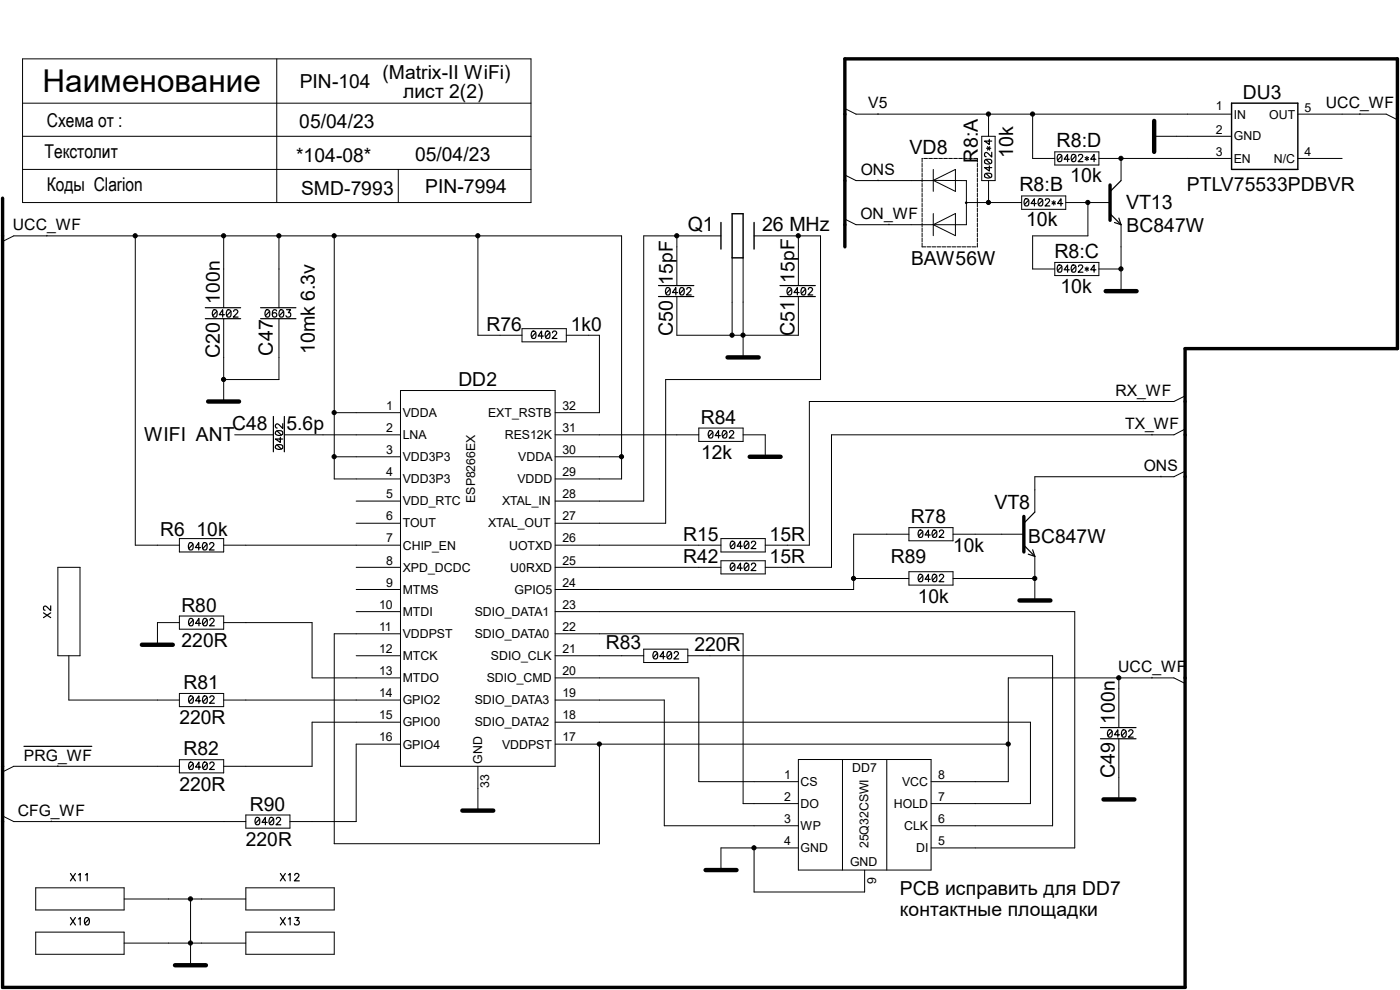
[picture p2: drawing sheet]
<svg xmlns="http://www.w3.org/2000/svg" width="297mm" height="210mm" viewBox="0 0 297 210" stroke-linecap="round" stroke-linejoin="round" font-family="sans-serif">
<g fill="none" stroke="#000" stroke-width=".21">
<path d="M4.8 12.5h107.8v30.5h-107.8zM58.7 12.5v30.5M4.8 28.9h107.8M4.8 35.9h107.8M4.8 21.9h107.8M84.5 35.9v7.1M179.2 37.1l2.4 1.2h16.4M179.2 23l2.4 1.2h79.7M186.3 24.1v.1M186.3 38.2v.1M198 38.3h7v9.4h-23.4l-2.4-1.2M198 35.9v4.7"/>
<path d="M198 38.3l4.7-2.4v4.7zM208.3 28.9h2.8v9.4h-2.8zM209.7 24.2v4.7M209.7 38.3v4.7M219.1 24.2v9.4h4.7M223.8 32.2h9.3v2.8h-9.3zM233.1 33.6h28.2M237.8 33.6v4.7M244.9 28.9h16.4M275.3 24.2h18.8l2.4 1.2M275.3 33.6h9.4M288.5 24.1v.1"/>
<path d="M.6 51.2l2.3-1.2h129v51.6h-14.1M9.9 49.9v.1M28.7 50v65.7h9.4M47.5 50v15.3M59.2 50v15.3M70.9 50v51.6h14.1M101.4 50v21.1h9.3M143.6 50v10.6M153 50h-16.4v56.3h-18.8M155.3 54.7v16.4M157.6 54.7v21.1M160 50h14.1v30.5h-32.9v30.5h-23.4"/>
<path d="M169.4 50v10.6M188.6 47.5v.2M198 45.3v4.7M198 47.7l4.7-2.4v4.7zM205 43h11.7M216.7 41.6h9.4v2.8h-9.4zM223.8 55.7h9.3v2.8h-9.3zM226.1 43h9.4M230.8 43v7h-11.7v7.1h4.7M233.1 57.1h4.7M237.8 47.7v14.1M47.5 67.6v17.6"/>
<path d="M59.2 67.6v12.9h-11.7M110.7 69.7h9.4v2.8h-9.4zM120.1 71.1h7.1v16.4h-9.4M143.6 62.9v8.2h25.8v-8.2M49.8 92.2h8.2M60.3 92.2h24.7M70.9 96.9h14.1M70.9 87.5h14.1M85 82.8h32.8v79.8h-32.8zM117.8 92.2h30.5M117.8 96.9h14.1M148.3 90.8h9.3v2.8h-9.3z"/>
<path d="M157.6 92.2h4.7v4.7M242.5 85.1v.1M244.4 92.1v.1M251.4 99.9l-2.4 1.2h-29.5v7.5M251.4 91l-2.4 1.2h-72.6v28.2h-14.1M251.4 84l-2.4 1.2h-77.3v30.5h-9.4M38.1 114.3h9.4v2.8h-9.4zM47.5 115.7h37.5M75.6 106.3h9.4M75.6 111h9.4M117.8 115.7h35.2M153 114.3h9.3v2.8h-9.3z"/>
<path d="M153 119h9.3v2.8h-9.3zM192.8 113.3h-11.7v11.8h-63.3M192.8 111.9h9.4v2.8h-9.4zM202.2 113.3h15M219.5 118v9.4M246.3 101v.1M12.3 120.4h4.7v18.7h-4.7zM14.6 139.1v9.4h23.5M38.1 130.7h9.4v2.8h-9.4zM38.1 132.1h-4.7v4.7M47.5 132.1h18.7v11.7h18.8M75.6 120.4h9.4"/>
<path d="M75.6 139.1h9.4M75.6 125.1h9.4M75.6 129.8h9.4M85 134.5h-14.1v44.5h56.3v-21.1M117.8 134.5h39.8v36h11.8M117.8 129.8h110.2v50.1h-30.5M117.8 120.4h35.2M117.8 139.1h18.8M136.6 137.7h9.3v2.8h-9.3zM145.9 139.1h77.4v36.1h-25.8M181.1 122.7h11.7M192.8 121.3h9.4v2.8h-9.4z"/>
<path d="M202.2 122.7h17.3M38.1 147.1h9.4v2.8h-9.4zM47.5 148.5h37.5M85 153.2h-18.8v9.4h-18.7M85 157.9h-9.4v16.4h-14.1M117.8 148.5h23.1v26.7h28.5M117.8 143.8h30.5v22h21.1M117.8 153.2h100.8v17.3h-21.1M117.8 157.9h96.1M237.4 143.8v10.5M237.4 156.7v12.9M244.4 143.7v.1"/>
<path d="M251.4 145l-2.4-1.2h-35.1v22h-16.4M.6 173.1l2.3 1.2h49.3M10.9 174.2v.1M12.3 162.4v.2M38.1 162.6h-35.2l-2.3 1.1M38.1 161.2h9.4v2.8h-9.4zM52.2 172.9h9.3v2.8h-9.3zM101.4 162.6v9.4M160 179.9v9.3h23.4v-4.6M169.4 161.1h28.1v23.5h-28.1zM169.4 179.9h-16.4v4.7M178.7 161.1v23.5"/>
<path d="M188.1 161.1v23.5M7.6 188.3h18.7v4.7h-18.7zM7.6 197.7h18.7v4.7h-18.7zM26.3 190.7h25.9M40.4 190.7v14.1M52.2 188.3h18.7v4.7h-18.7zM52.2 197.7h18.7v4.7h-18.7zM26.3 200.1h25.9"/>
<circle cx="205" cy="43" r=".17"/>
</g>
<g fill="#000" stroke="#000" stroke-width=".21">
<circle cx="209.7" cy="24.2" r=".44"/>
<circle cx="219.1" cy="24.2" r=".44"/>
<circle cx="237.8" cy="33.6" r=".44"/>
<circle cx="28.7" cy="50" r=".44"/>
<circle cx="47.4" cy="50" r=".44"/>
<circle cx="59.2" cy="50" r=".44"/>
<circle cx="70.9" cy="50" r=".44"/>
<circle cx="101.4" cy="50" r=".44"/>
<circle cx="143.6" cy="50" r=".44"/>
<circle cx="169.4" cy="50" r=".44"/>
<circle cx="209.7" cy="42.9" r=".44"/>
<circle cx="230.8" cy="42.9" r=".44"/>
<circle cx="237.8" cy="57" r=".44"/>
<circle cx="155.3" cy="71.1" r=".44"/>
<circle cx="157.6" cy="71.1" r=".44"/>
<circle cx="47.4" cy="80.5" r=".44"/>
<circle cx="70.9" cy="96.9" r=".44"/>
<circle cx="70.9" cy="87.5" r=".44"/>
<circle cx="131.8" cy="96.9" r=".44"/>
<circle cx="181.1" cy="122.7" r=".44"/>
<circle cx="219.5" cy="122.7" r=".44"/>
<circle cx="127.1" cy="157.8" r=".44"/>
<circle cx="213.9" cy="157.8" r=".44"/>
<circle cx="237.3" cy="143.8" r=".44"/>
<circle cx="160" cy="179.9" r=".44"/>
<circle cx="40.4" cy="190.7" r=".44"/>
<circle cx="40.4" cy="200" r=".44"/>
</g>
<path d="M235.5 39.2v7.5M.6 42v167.5h250.8v-135.5h45.1v-61.5h-117.3v39.9M217.2 109.6v7.5" fill="none" stroke="#000" stroke-width=".72"/>
<path d="M244.9 25.7v6.5M154.3 75.8h6.7M234.6 61.8h6.5M44.2 85.2h6.5M159 96.9h6.6M30.1 136.8h6.6M216.3 127.4h6.5M98.1 172h6.5M234.1 169.6h6.6M149.7 184.6h6.6M37.1 204.8h6.6" fill="none" stroke="#000" stroke-width=".93"/>
<g fill="none" stroke="#000" stroke-width=".25">
<path d="M208.9 37l.6-.3a.63 .63 0 0 1 .9 .6 .89 .89 0 0 1-1.5 0zM208.9 34l.6-.2a.63 .63 0 0 1 .9 .6 .89 .89 0 0 1-1.5 0zM209.2 36.8l.9 .9M209.2 33.8l.9 .9M209.3 31.5h.9M209.5 31.1l.5 .7M209.9 35.2v1.1l-1-.7h1.5M209.9 29.5v1.1l-1-.7h1.5M210 31.1l-.5 .7M210.4 32.3v1l-1.1-1-.4 .3v.5l.3 .1M224.5 32.8a.58 .58 0 0 1 .8 .3v.3a.63 .63 0 0 1-.6 .9 1.01 1.01 0 0 1-.2-1.5zM225.3 33.1l-.9 .9"/>
<path d="M226.9 33.8h-1.1l.7-1v1.5M227.5 32.8a.58 .58 0 0 1 .7 .3l.1 .3a.63 .63 0 0 1-.6 .9 1.01 1.01 0 0 1-.2-1.5zM228.2 33.1l-.9 .9M228.8 33.1l.1-.3h.5l.3 .4-1 1.1h1M230.2 33.4l.7 .5M230.6 33.2v.9M230.9 33.4l-.7 .5M232.5 33.8h-1.1l.7-1v1.5M237.8 38.3l-2.3 2.3M217.5 42.2a.58 .58 0 0 1 .7 .3l.1 .3a.63 .63 0 0 1-.6 .9 1.01 1.01 0 0 1-.2-1.5zM218.2 42.5l-.9 .9M219.8 43.2h-1.1l.8-1v1.5"/>
<path d="M220.4 42.2a.58 .58 0 0 1 .8 .3v.3a.63 .63 0 0 1-.6 .9 1.01 1.01 0 0 1-.2-1.5zM221.2 42.5l-.9 .9M221.8 42.5l.1-.3h.5l.3 .4-1 1.1h1M223.2 42.8l.7 .5M223.6 42.6v.9M223.9 42.8l-.7 .5M224.5 56.3a.58 .58 0 0 1 .8 .2v.4a.63 .63 0 0 1-.6 .8 1.01 1.01 0 0 1-.2-1.4zM225.3 56.5l-.9 .9M225.5 43.2h-1.1l.7-1v1.5M226.9 57.2h-1.1l.7-1v1.5M227.5 56.3a.58 .58 0 0 1 .7 .2l.1 .4a.63 .63 0 0 1-.6 .8 1.01 1.01 0 0 1-.2-1.4zM228.2 56.5l-.9 .9"/>
<path d="M228.8 56.6l.1-.3 .5-.1 .3 .4-1 1.1h1M230.2 56.9l.7 .4M230.6 56.6v.9M230.9 56.9l-.7 .4M232.5 57.2h-1.1l.7-1v1.5M235.5 45.3l2.3 2.4M236.4 47.2l1.4 .5M237.4 46.3l.4 1.4M43.6 67.6h7.5M43.6 65.3h7.5M45.3 65.8l.3-.1a.93 .93 0 0 1 0 1.6h-.1a1.01 1.01 0 0 1-.2-1.5zM46 66l-.9 1"/>
<path d="M47.6 66.8h-1.1l.7-1.1v1.6M48.2 65.8l.4-.1a.93 .93 0 0 1 0 1.6h-.2a1.01 1.01 0 0 1-.2-1.5zM49 66l-.9 1M49.6 66.1l.1-.3 .5-.1 .3 .5-1 1.1h1M55.3 67.6h7.5M55.3 65.3h7.5M56.4 65.8l.4-.1a.93 .93 0 0 1 0 1.6h-.2a1.01 1.01 0 0 1-.2-1.5zM57.2 66l-.9 1M58.7 66a.44 .44 0 0 0-.7-.2l-.2 .2v1.1a.47 .47 0 0 0 .8 .1 .47 .47 0 0 0-.1-.8 .47 .47 0 0 0-.7 .4M59.4 65.8l.4-.1a.93 .93 0 0 1 0 1.6h-.2a1.01 1.01 0 0 1-.2-1.5zM60.2 66l-.9 1M60.8 65.7h.8l-.4 .6a.52 .52 0 0 1 .5 .5 .52 .52 0 0 1-.5 .6 .52 .52 0 0 1-.5-.4"/>
<path d="M112.9 70.3l.4-.1a.93 .93 0 0 1 0 1.6h-.2a1.01 1.01 0 0 1-.2-1.5zM113.7 70.6l-.9 .9M115.3 71.3h-1.1l.7-1.1v1.6M115.9 70.3l.3-.1a.93 .93 0 0 1 0 1.6h-.1a1.01 1.01 0 0 1-.2-1.5zM116.6 70.6l-.9 .9M117.2 70.6l.1-.3 .5-.1 .3 .5-1 1.1h1.1M139.7 60.6h7.5M139.7 62.9h7.5M141.4 61.1l.4-.1a.93 .93 0 0 1 0 1.6h-.2a1.01 1.01 0 0 1-.2-1.5zM142.2 61.3l-.9 1M143.8 62.1h-1.1l.7-1.1v1.6M144.4 61.1l.3-.1a.93 .93 0 0 1 0 1.6h-.1a1.01 1.01 0 0 1-.2-1.5z"/>
<path d="M145.1 61.3l-.9 1M145.7 61.4l.1-.3 .5-.1 .3 .5-1 1.1h1M165.5 60.6h7.5M165.5 62.9h7.5M167.2 61.1l.4-.1a.93 .93 0 0 1 0 1.6h-.2a1.01 1.01 0 0 1-.2-1.5zM167.9 61.3l-.9 1M169.5 62.1h-1.1l.8-1.1v1.6M170.1 61.1l.4-.1a.93 .93 0 0 1 0 1.6h-.2a1.01 1.01 0 0 1-.2-1.5zM170.9 61.3l-.9 1M171.5 61.4l.1-.3 .5-.1 .3 .5-1 1.1h1M58 88.3v7.5M58.5 94.5l.6-.2a.63 .63 0 0 1 .9 .6 .92 .92 0 0 1-1.6 0z"/>
<path d="M58.5 91.6l.6-.2a.63 .63 0 0 1 .9 .5 .92 .92 0 0 1-1.6 0zM58.8 94.4l.9 .8M58.8 91.4l.9 .9M59.5 92.8v1.1l-1.1-.8h1.6M60 89.9v1l-1.1-1-.5 .3 .1 .5 .3 .1M60.3 88.3v7.5M150.5 91.4h.3a.93 .93 0 0 1 0 1.5h-.1a1.01 1.01 0 0 1-.2-1.5zM151.2 91.7l-.9 .9M152.8 92.4h-1.1l.7-1v1.5M153.4 91.4h.4a.93 .93 0 0 1 0 1.5h-.2a1.01 1.01 0 0 1-.2-1.5zM154.2 91.7l-.9 .9M154.8 91.7l.1-.3h.5l.3 .4-1 1.1h1"/>
<path d="M40.2 115.2l.4-.1a.93 .93 0 0 1 0 1.6h-.2a1.01 1.01 0 0 1-.2-1.5zM40.9 115.4l-.9 1M42.5 116.2h-1.1l.8-1.1v1.6M43.1 115.2l.4-.1a.93 .93 0 0 1 0 1.6h-.2a1.01 1.01 0 0 1-.2-1.5zM43.9 115.4l-.9 1M44.5 115.5l.1-.3 .5-.1 .3 .5-1 1.1h1M155.1 114.9l.4-.1a.93 .93 0 0 1 0 1.6h-.2a1.01 1.01 0 0 1-.2-1.5zM155.1 119.5h.4a.93 .93 0 0 1 0 1.5h-.2a1.01 1.01 0 0 1-.2-1.5zM155.9 115.1l-.9 1M155.9 119.8l-.9 .9M157.5 115.9h-1.1l.7-1.1v1.6M158.1 114.9l.4-.1a.93 .93 0 0 1 0 1.6h-.2a1.01 1.01 0 0 1-.2-1.5z"/>
<path d="M158.1 119.5h.4a.93 .93 0 0 1 0 1.5h-.2a1.01 1.01 0 0 1-.2-1.5zM158.8 115.1l-.9 1M158.8 119.8l-.9 .9M159.4 115.2l.2-.3 .4-.1 .3 .5-1 1.1h1.1M159.4 119.8l.2-.3h.4l.3 .4-1 1.1h1.1M195 112.5l.4-.1a.93 .93 0 0 1 0 1.6h-.2a1.01 1.01 0 0 1-.2-1.5zM195.7 112.8l-.8 .9M197.4 113.5h-1.1l.7-1.1v1.6M198 112.5l.3-.1a.93 .93 0 0 1 0 1.6h-.1a1.01 1.01 0 0 1-.2-1.5zM198.7 112.8l-.9 .9M199.3 112.8l.1-.3 .5-.1 .3 .5-1 1.1h1M217.2 115.7l2.3 2.3"/>
<path d="M218.1 117.6l1.4 .4M219.1 116.6l.4 1.4M219.5 108.6l-2.3 2.4M9.2 130l1.6 1M10.8 128.5v1l-1.1-.9-.5 .3 .1 .4 .3 .2M10.8 130l-1.6 1M40.2 131.3l.4-.1a.93 .93 0 0 1 0 1.6h-.2a1.01 1.01 0 0 1-.2-1.5zM41 131.5l-.9 1M42.6 132.2h-1.1l.7-1v1.6M43.2 131.3l.4-.1a.93 .93 0 0 1 0 1.6h-.2a1.01 1.01 0 0 1-.2-1.5zM43.9 131.5l-.8 1M44.5 131.6l.2-.3 .4-.1 .3 .5-.9 1.1h1"/>
<path d="M138.7 138.3l.4-.1a.93 .93 0 0 1 0 1.6h-.2a1.01 1.01 0 0 1-.2-1.5zM139.5 138.6l-.9 .9M141.1 139.3h-1.1l.7-1.1v1.6M141.7 138.3l.4-.1a.93 .93 0 0 1 0 1.6h-.2a1.01 1.01 0 0 1-.2-1.5zM142.5 138.6l-.9 .9M143 138.6l.2-.3 .4-.1 .3 .5-.9 1.1h1M157.5 120.5h-1.1l.7-1v1.5M195 121.9l.4-.1a.93 .93 0 0 1 0 1.6h-.2a1.01 1.01 0 0 1-.2-1.5zM195.7 122.2l-.8 .9M197.4 122.9h-1.1l.7-1.1v1.6M198 121.9l.3-.1a.93 .93 0 0 1 0 1.6h-.1a1.01 1.01 0 0 1-.2-1.5zM198.7 122.2l-.9 .9"/>
<path d="M199.3 122.2l.1-.3 .5-.1 .3 .5-1 1.1h1M5.1 158.3h14.4M40.2 147.7l.4-.1a.93 .93 0 0 1 0 1.6h-.2a1.01 1.01 0 0 1-.2-1.5zM41 148l-.9 .9M42.6 148.7h-1.1l.7-1.1v1.6M43.2 147.7l.4-.1a.93 .93 0 0 1 0 1.6h-.2a1.01 1.01 0 0 1-.2-1.5zM43.9 148l-.8 .9M44.5 148l.2-.3 .4-.1 .3 .5-.9 1.1h1M233.5 154.3h7.5M233.5 156.7h7.5M235.2 154.9l.3-.1a.93 .93 0 0 1 0 1.6h-.1a1.01 1.01 0 0 1-.2-1.5zM235.9 155.2l-.9 .9"/>
<path d="M237.5 155.9h-1.1l.8-1.1v1.6M238.1 154.9l.4-.1a.93 .93 0 0 1 0 1.6h-.2a1.01 1.01 0 0 1-.2-1.5zM238.9 155.2l-.9 .9M239.5 155.2l.1-.3 .5-.1 .3 .5-1 1.1h1M40.2 161.8l.4-.1a.93 .93 0 0 1 0 1.5h-.2a1.01 1.01 0 0 1-.2-1.4zM41 162l-.9 .9M42.6 162.7h-1.1l.7-1v1.5M43.2 161.8l.4-.1a.93 .93 0 0 1 0 1.5h-.2a1.01 1.01 0 0 1-.2-1.4zM43.9 162l-.8 .9M44.5 162.1l.2-.3 .4-.1 .3 .4-.9 1.1h1M54.3 173.5l.4-.1a.93 .93 0 0 1 0 1.6h-.2a1.01 1.01 0 0 1-.2-1.5zM55.1 173.7l-.9 1"/>
<path d="M56.7 174.5h-1.1l.7-1.1v1.6M57.3 173.5l.4-.1a.93 .93 0 0 1 0 1.6h-.2a1.01 1.01 0 0 1-.2-1.5zM58 173.7l-.9 1M58.6 173.8l.2-.3 .4-.1 .3 .5-1 1.1h1.1M14.9 194.6l1.1 1.6M14.9 185.3l1.1 1.6M16 194.6l-1.1 1.6M16 185.3l-1.1 1.6M16.6 194.9l.4-.3v1.6M16.6 185.6l.4-.3v1.6M18.1 194.7a.51 .51 0 0 1 .8 .2 .76 .76 0 0 1 0 .9 .76 .76 0 0 1-.8 .4l-.2-.6zM18.1 185.6l.4-.3v1.6"/>
<path d="M18.9 194.9l-.9 1M59.5 194.6l1 1.6M59.5 185.3l1 1.6M60.5 194.6l-1 1.6M60.5 185.3l-1 1.6M61.2 194.9l.4-.3v1.6M61.2 185.6l.4-.3v1.6M62.5 185.7l.3-.4h.3l.3 .3-.1 .3-.9 1h1.1M62.6 194.6h.8l-.5 .7a.49 .49 0 0 1 .6 .5 .49 .49 0 0 1-.7 .4h-.2l-.2-.3"/>
</g>
<path d="M195.6 33.6v18.8M207.3 33.6h-11.7M195.6 52.4h11.7M207.3 52.4v-18.8" fill="none" stroke="#000" stroke-width=".21" stroke-dasharray=".8 .3"/>
<path d="M261.3 21.9h14v14h-14zM153 47.2v5.6M155.3 45.3h2.3v9.4h-2.3zM160 47.2v5.6" fill="none" stroke="#000" stroke-width=".3"/>
<text font-size="6.7" x="9" y="19.5">Наименование</text>
<g font-size="4.2">
<text x="193" y="32.6">VD8</text>
<text x="207.4" y="34.5" transform="rotate(-90 207.4 34.5)">R8:A</text>
<text x="215" y="33.6" transform="rotate(-90 215 33.6)">10k</text>
<text x="224.2" y="31.2">R8:D</text>
<text x="216.3" y="40.6">R8:B</text>
<text x="227" y="38.7">10k</text>
<text x="238.9" y="44.3">VT13</text>
<text x="145.9" y="49">Q1</text>
<text x="161.7" y="49">26 MHz</text>
<text x="217.7" y="48">10k</text>
<text x="223.7" y="54.7">R8:C</text>
<text x="225" y="62.1">10k</text>
<text x="142.7" y="71.2" transform="rotate(-90 142.7 71.2)">C50</text>
<text x="168.5" y="71.2" transform="rotate(-90 168.5 71.2)">C51</text>
<text x="46.6" y="75.9" transform="rotate(-90 46.6 75.9)">C20</text>
<text x="57.9" y="75.4" transform="rotate(-90 57.9 75.4)">C47</text>
<text x="66.8" y="75.2" transform="rotate(-90 66.8 75.2)">10mk 6.3v</text>
<text x="211" y="108.1">VT8</text>
<text x="236.5" y="165" transform="rotate(-90 236.5 165)">C49</text>
</g>
<g font-size="4.1">
<text x="81.2" y="16.7">(Matrix-II WiFi)</text>
<text x="63.6" y="18.7">PIN-104</text>
<text x="85.5" y="20.9">лист 2(2)</text>
<text x="263.7" y="20.9">DU3</text>
<text x="63.5" y="27.2">05/04/23</text>
<text x="62.8" y="34.3">*104-08*</text>
<text x="88.1" y="34.1">05/04/23</text>
<text x="63.9" y="41.3">SMD-7993</text>
<text x="90.2" y="41">PIN-7994</text>
<text x="251.8" y="40.6">PTLV75533PDBVR</text>
<text x="239" y="49.3">BC847W</text>
<text x="168.5" y="59.9" transform="rotate(-90 168.5 59.9)">15pF</text>
<text x="193.3" y="56.1">BAW56W</text>
<text x="46.6" y="64.4" transform="rotate(-90 46.6 64.4)">100n</text>
<text x="142.7" y="60.4" transform="rotate(-90 142.7 60.4)">15pF</text>
<text x="103.2" y="70.2">R76</text>
<text x="121.1" y="70.2">1k0</text>
<text x="97.2" y="81.9">DD2</text>
<text x="148.7" y="89.9">R84</text>
<text x="30.6" y="93.6">WIFI ANT</text>
<text x="49.3" y="91.3">C48</text>
<text x="60.8" y="91.3">5.6p</text>
<text x="148.8" y="97.4">12k</text>
<text x="34" y="113.7">R6</text>
<text x="41.7" y="113.7">10k</text>
<text x="193.2" y="111">R78</text>
<text x="144.9" y="114.7">R15</text>
<text x="144.9" y="119.4">R42</text>
<text x="163.3" y="114.7">15R</text>
<text x="163.3" y="119.4">15R</text>
<text x="189" y="119.4">R89</text>
<text x="202.2" y="117.1">10k</text>
<text x="218.1" y="115.2">BC847W</text>
<text x="38.5" y="129.8">R80</text>
<text x="194.7" y="127.9">10k</text>
<text x="38.5" y="137.2">220R</text>
<text x="128.5" y="137.7">R83</text>
<text x="147.3" y="138.2">220R</text>
<text x="38.9" y="146.2">R81</text>
<text x="38.1" y="153.7">220R</text>
<text x="236.5" y="153.5" transform="rotate(-90 236.5 153.5)">100n</text>
<text x="38.9" y="160.2">R82</text>
<text x="38.1" y="167.7">220R</text>
<text x="53" y="172">R90</text>
<text x="52.2" y="179.5">220R</text>
<text x="190.9" y="189.8">PCB исправить для DD7</text>
<text x="190.9" y="194.4">контактные площадки</text>
</g>
<g font-size="4">
<text x="9.9" y="27">Схема от :</text>
<text x="9.4" y="33.6">Текстолит</text>
<text x="9.9" y="40.6">Коды Clarion</text>
</g>
<g font-size="3.3">
<text x="184.2" y="23">V5</text>
<text x="281.3" y="23">UCC_WF</text>
<text x="182.6" y="37.1">ONS</text>
<text x="182.5" y="46.4">ON_WF</text>
<text x="2.8" y="48.8">UCC_WF</text>
<text x="236.6" y="83.9">RX_WF</text>
<text x="238.7" y="91">TX_WF</text>
<text x="242.7" y="99.9">ONS</text>
<text x="237.2" y="142.6">UCC_WF</text>
<text x="5.1" y="161.3">PRG_WF</text>
<text x="3.8" y="173.1">CFG_WF</text>
</g>
<g font-size="2.6">
<text x="257.9" y="23.3">1</text>
<text x="276.8" y="23.8">5</text>
<text x="257.9" y="28.5">2</text>
<text x="261.7" y="25.1">IN</text>
<text x="261.7" y="29.8">GND</text>
<text x="269.2" y="25.1">OUT</text>
<text x="257.9" y="33.2">3</text>
<text x="261.7" y="34.5">EN</text>
<text x="270.3" y="34.5">N/C</text>
<text x="276.8" y="33.2">4</text>
<text x="82" y="87">1</text>
<text x="85.4" y="88.4">VDDA</text>
<text x="103.5" y="88.4">EXT_RSTB</text>
<text x="119.3" y="87">32</text>
<text x="82" y="91.7">2</text>
<text x="85.4" y="93.1">LNA</text>
<text x="107.1" y="93.1">RES12K</text>
<text x="119.3" y="91.7">31</text>
<text x="82" y="101">4</text>
<text x="82" y="96.3">3</text>
<text x="85.4" y="97.8">VDD3P3</text>
<text x="109.9" y="97.8">VDDA</text>
<text x="119.3" y="101">29</text>
<text x="119.3" y="96.3">30</text>
<text x="82" y="105.7">5</text>
<text x="85.4" y="102.5">VDD3P3</text>
<text x="85.4" y="107.2">VDD_RTC</text>
<text x="100.8" y="106.7" transform="rotate(-90 100.8 106.7)">ESP8266EX</text>
<text x="106.5" y="107.2">XTAL_IN</text>
<text x="109.8" y="102.5">VDDD</text>
<text x="119.3" y="105.7">28</text>
<text x="82" y="110.4">6</text>
<text x="85.4" y="111.9">TOUT</text>
<text x="103.5" y="111.9">XTAL_OUT</text>
<text x="119.3" y="110.4">27</text>
<text x="82" y="115.1">7</text>
<text x="82" y="119.8">8</text>
<text x="85.4" y="116.6">CHIP_EN</text>
<text x="108" y="116.6">UOTXD</text>
<text x="119.3" y="115.1">26</text>
<text x="119.3" y="119.8">25</text>
<text x="82" y="124.5">9</text>
<text x="85.4" y="125.9">MTMS</text>
<text x="85.4" y="121.2">XPD_DCDC</text>
<text x="108.2" y="121.2">U0RXD</text>
<text x="109.2" y="125.9">GPIO5</text>
<text x="119.3" y="124.5">24</text>
<text x="80.4" y="129.2">10</text>
<text x="85.4" y="130.6">MTDI</text>
<text x="100.7" y="130.6">SDIO_DATA1</text>
<text x="119.3" y="129.2">23</text>
<text x="80.4" y="133.9">11</text>
<text x="85.4" y="135.3">VDDPST</text>
<text x="100.7" y="135.3">SDIO_DATA0</text>
<text x="119.3" y="133.9">22</text>
<text x="80.4" y="143.2">13</text>
<text x="80.4" y="138.5">12</text>
<text x="85.4" y="140">MTCK</text>
<text x="104.1" y="140">SDIO_CLK</text>
<text x="119.3" y="143.2">20</text>
<text x="119.3" y="138.5">21</text>
<text x="80.4" y="147.9">14</text>
<text x="85.4" y="144.7">MTDO</text>
<text x="85.4" y="149.4">GPIO2</text>
<text x="100.7" y="149.4">SDIO_DATA3</text>
<text x="103.3" y="144.7">SDIO_CMD</text>
<text x="119.3" y="147.9">19</text>
<text x="80.4" y="152.6">15</text>
<text x="85.4" y="154.1">GPIO0</text>
<text x="100.7" y="154.1">SDIO_DATA2</text>
<text x="119.3" y="152.6">18</text>
<text x="80.4" y="157.3">16</text>
<text x="85.4" y="158.8">GPIO4</text>
<text x="106.5" y="158.8">VDDPST</text>
<text x="119.3" y="157.3">17</text>
<text x="102.3" y="162.1" transform="rotate(-90 102.3 162.1)">GND</text>
<text x="103.8" y="167.1" transform="rotate(-90 103.8 167.1)">33</text>
<text x="166.4" y="165.2">1</text>
<text x="169.8" y="166.7">CS</text>
<text x="180.8" y="163.8">DD7</text>
<text x="191.4" y="166.7">VCC</text>
<text x="199.1" y="165.2">8</text>
<text x="166.4" y="169.9">2</text>
<text x="169.8" y="171.4">DO</text>
<text x="189.6" y="171.4">HOLD</text>
<text x="199.1" y="169.9">7</text>
<text x="166.4" y="179.3">4</text>
<text x="166.4" y="174.6">3</text>
<text x="169.8" y="176.1">WP</text>
<text x="184.3" y="179.9" transform="rotate(-90 184.3 179.9)">25Q32CSWI</text>
<text x="191.8" y="176.1">CLK</text>
<text x="199.1" y="179.3">5</text>
<text x="199.1" y="174.6">6</text>
<text x="169.8" y="180.8">GND</text>
<text x="180.3" y="183.6">GND</text>
<text x="194.4" y="180.8">DI</text>
<text x="185.9" y="187.6" transform="rotate(-90 185.9 187.6)">9</text>
</g>
</svg>
